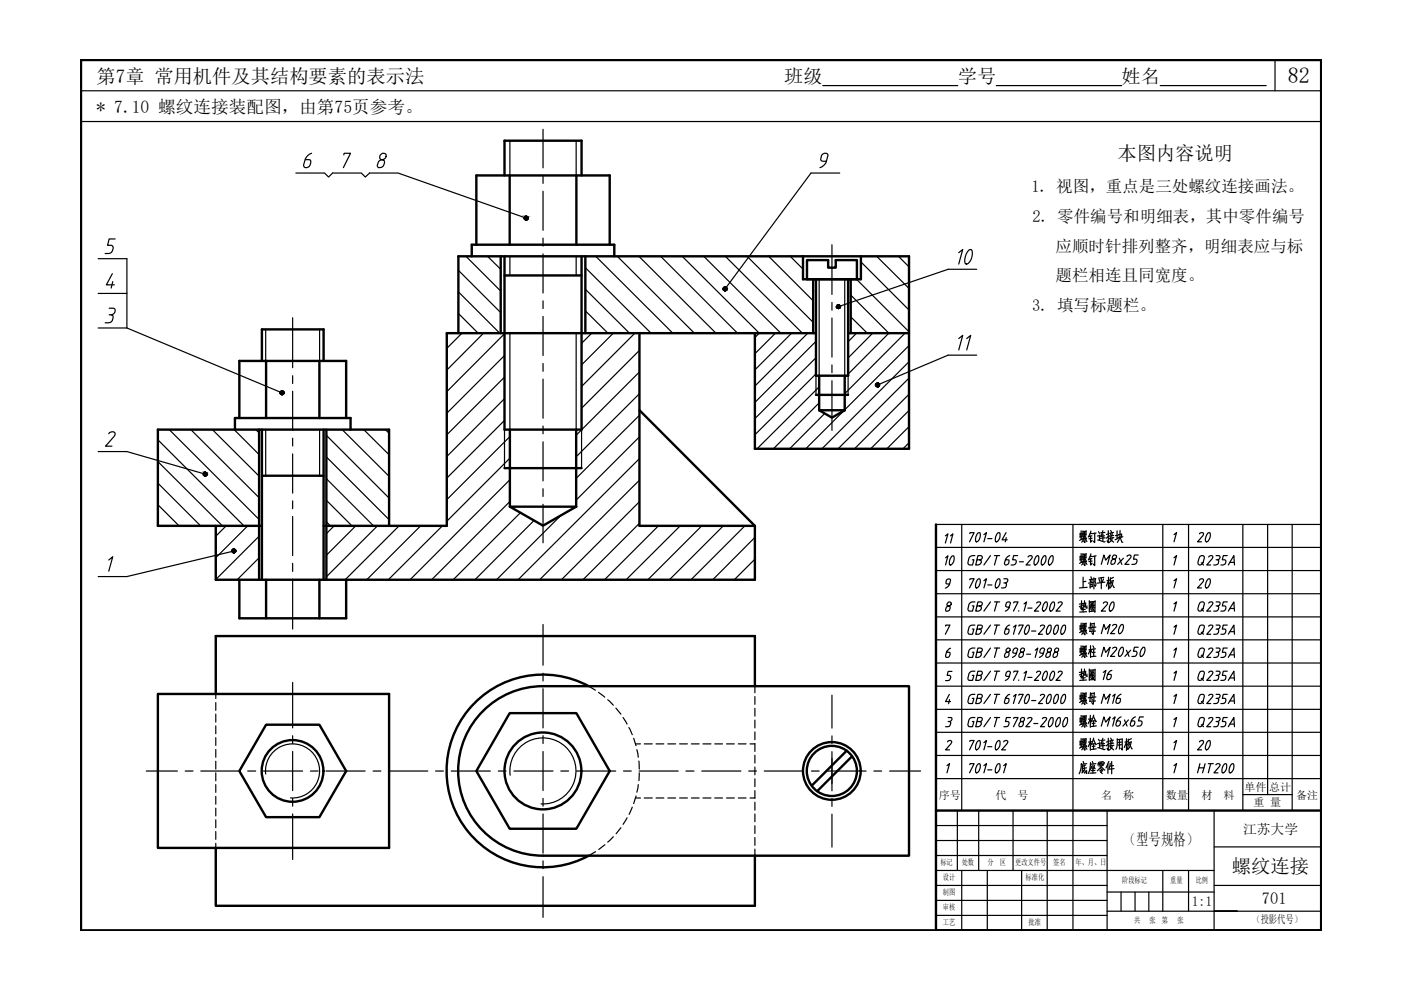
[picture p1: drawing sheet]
<svg xmlns="http://www.w3.org/2000/svg" width="297mm" height="210mm" viewBox="0 0 297 210" stroke-linecap="round" stroke-linejoin="round" font-family="sans-serif">
<!-- layer: 0 -->
<g fill="none" stroke="#000" stroke-width=".25">
<path d="M17.2 19.2h262.9M174.4 18.1h28.7M211.2 18.1h26.6M246 18.1h22.5M270.3 12.7v6.5M17.2 25.8h262.9M198.4 116.1h81.7M198.4 111.2h81.7M205.6 113.1l.1-.2h.8l-.9 2M206.7 117.8l-1 .2a1.73 1.73 0 0 0-.5 1.5l.4 .3h.6l.3-1.1h-.4M207.2 118.7h.6l.4-.2v-.5l-.2-.2h-.7l-.4 2 .9-.2 .3-.3v-.4l-.4-.2M207.3 113.1l.4-.2a1.48 1.48 0 0 1-.7 2 1.42 1.42 0 0 1 .3-1.8z"/>
<path d="M208.6 113.4l.6-.5-.6 2M209.4 114.2h.9M210 117.8l-1.4 2M210.8 117.8h1.1M211.4 117.8l-.6 2M211.5 113.1l.4-.2a1.39 1.39 0 0 1-.7 2 1.42 1.42 0 0 1 .3-1.8zM213.3 112.9l-.8 1.6h1.1M213.3 114l-.2 .9M214.1 117.8l-.3 .1a1.89 1.89 0 0 0-.8 1.8l.2 .1 .4-.1a.72 .72 0 0 0 .3-1h-.7M215.8 117.8h-.9l-.2 .9h.6l.2 .4a.65 .65 0 0 1-.6 .7h-.5M216.1 119.1h.9M218 118.1l.4-.3h.2l.2 .3-.1 .4-1.2 1.3h.9"/>
<path d="M219.7 118l.4-.2a1.42 1.42 0 0 1-.7 2 1.42 1.42 0 0 1 .3-1.8zM221.2 118l.4-.2a1.42 1.42 0 0 1-.6 2 1.42 1.42 0 0 1 .2-1.8zM222.7 118l.4-.2a1.42 1.42 0 0 1-.6 2 1.42 1.42 0 0 1 .2-1.8zM229 117.9v.9M229.2 117.4v1.9M229.4 118.9l.1 .4M229.4 119.1l-.5 .4M229.5 118.6h-.5M230 119v.9l-.2-.3M230 118.3l-.3 .3M230.1 118.6l-.5 .1M230.2 118.7l.2 .4"/>
<path d="M230.2 118.4l-.6 .6M230.3 119l-.7 .1M231.1 118l-.4 .7M231.2 118.5v1.3l.3-.4M231.5 118.9l-.6 .2M232.1 117.9v2l-.3-.3M233.5 119.7l.5-2 .4 1.1 1-1.1-.6 2M236 117.8a.47 .47 0 0 0-.2 .6 .47 .47 0 0 0 .6 .2l.1 .4a.68 .68 0 0 1-.8 .7 .73 .73 0 0 1 .6-1.1l.4-.3v-.5l-.3-.1zM237.3 118.3l.6 1.4M238.2 118.3l-1.2 1.4M239 118l.4-.3 .4 .2v.3l-1.3 1.5h.9M241.3 117.7h-.8l-.2 .9h.6l.2 .4a.65 .65 0 0 1-.6 .7h-.5"/>
<path d="M248.9 118.3l.6-.5-.6 2M248.9 113.4l.6-.5-.6 2M198.4 135.7h81.7M198.4 130.8h81.7M198.4 125.9h81.7M198.4 121h81.7M200.5 132.7v-.2h.9l-1 2M201.2 127.6a.5 .5 0 0 0-.4 .6 .5 .5 0 0 0 .6 .4l.1 .3a.67 .67 0 0 1-.9 .7 .69 .69 0 0 1 0-.7 .69 .69 0 0 1 .6-.4l.4-.3 .1-.4zM201.3 123.8h-.7v-.8a.54 .54 0 0 1 .9 0 1.66 1.66 0 0 1-1.1 1.7M201.5 137.4l-.2 .1a1.91 1.91 0 0 0-.8 1.8l.2 .1a.66 .66 0 0 0 .6-.4 .66 .66 0 0 0-.1-.7h-.5M205.6 122.9l.1-.2h.8l-.9 2M206.7 137.4l-1 .2a1.73 1.73 0 0 0-.5 1.5l.4 .3h.6l.3-1.1h-.4"/>
<path d="M206.7 132.5a1.08 1.08 0 0 0-1.3 .5l-.2 1 .2 .4 .8 .1 .3-1.1h-.4M206.7 127.6a1.04 1.04 0 0 0-1.3 .6l-.2 .9 .2 .4 .8 .1 .3-1.1h-.4M207.2 138.3h.6l.4-.2v-.5l-.2-.2h-.7l-.4 2 .9-.2a.6 .6 0 0 0 .2-.8l-.3-.1M207.2 133.4l.9-.1 .2-.3-.1-.3-.9-.2-.4 2 .9-.2a.51 .51 0 0 0 .3-.5 .51 .51 0 0 0-.4-.4M207.2 128.5l.9-.1 .2-.4-.1-.2-.2-.2h-.7l-.4 2 .7-.1 .5-.4-.1-.5-.3-.1M207.3 122.9l.4-.2a1.48 1.48 0 0 1-.7 2 1.37 1.37 0 0 1 .3-1.8zM208.6 123.1l.6-.4-.6 2M209.4 124h.9M210 137.4l-1.4 2M210 132.5l-1.4 2M210 127.6l-1.4 2M210.8 137.4h1.1"/>
<path d="M210.8 132.5h1.1M210.8 127.6h1.1M211.4 137.4l-.6 2M211.4 132.5l-.6 2M211.4 127.6l-.6 2M211.5 122.9l.4-.2a1.39 1.39 0 0 1-.7 2 1.37 1.37 0 0 1 .3-1.8zM212.8 123.6l.6 .2a.75 .75 0 0 1-.3 .8 .75 .75 0 0 1-.8 .1M212.8 122.7h.7a.49 .49 0 0 1 .2 .6 .49 .49 0 0 1-.6 .3M213.5 137.5l-.2 .6 .1 .1 .4 .1a.61 .61 0 0 1 0 .8 .61 .61 0 0 1-.8 .2 .72 .72 0 0 1 .7-1l.4-.3 .1-.4-.3-.2zM214 128.7l-.8-.1 .1-.7a.46 .46 0 0 1 .5-.3 .46 .46 0 0 1 .4 .4 1.71 1.71 0 0 1-1.1 1.6M214.1 132.5l-.3 .1a1.89 1.89 0 0 0-.8 1.8h.6l.3-.3v-.3v-.4h-.7M214.9 133l.5-.5-.5 2"/>
<path d="M214.9 127.8l.1-.2h.8l-.9 2M215.5 138.5l-.8-.2 .2-.6a.51 .51 0 0 1 .9-.1v.1a1.82 1.82 0 0 1-1.1 1.7M216 132.7l.1-.2h.8l-.9 2M216 129.5v.1M216.6 137.5l-.2 .6v.1l.4 .1a.61 .61 0 0 1 0 .8 .61 .61 0 0 1-.7 .2 .72 .72 0 0 1 .7-1l.4-.3v-.4l-.3-.2zM217.1 128l.6-.4-.6 2M217.7 138.7h.8M217.7 132.7l.4-.2a1.45 1.45 0 0 1-.7 2 1.37 1.37 0 0 1 .3-1.8zM217.9 128.9h.9M218.7 133.8h.9M219.5 137.9l.5-.5-.5 2M219.8 127.9l.2-.2 .4-.1 .2 .4-1.3 1.6h.9"/>
<path d="M220.6 132.8l.4-.3 .5 .2-.2 .5-1.1 1.3h.8M221.2 138.5l-.7-.2 .1-.6a.51 .51 0 0 1 .9-.1v.1a1.82 1.82 0 0 1-1.1 1.7M221.6 127.7l.3-.1a1.45 1.45 0 0 1-.7 2 1.73 1.73 0 0 1 .4-1.9zM222.3 137.5l-.2 .6 .1 .1 .3 .1a.61 .61 0 0 1 .1 .8 .61 .61 0 0 1-.8 .2 .72 .72 0 0 1 .7-1l.4-.3v-.4l-.3-.2zM222.3 132.7l.4-.2a1.48 1.48 0 0 1-.6 2 1.42 1.42 0 0 1 .2-1.8zM223.1 127.7l.3-.1a1.45 1.45 0 0 1-.7 2 1.73 1.73 0 0 1 .4-1.9zM223.8 137.5l-.2 .6 .1 .1 .4 .1a.61 .61 0 0 1 0 .8 .61 .61 0 0 1-.8 .2 .72 .72 0 0 1 .7-1l.4-.3v-.4l-.3-.2zM223.8 132.7l.4-.2a1.48 1.48 0 0 1-.6 2 1.42 1.42 0 0 1 .2-1.8zM224.4 127.9l.2-.2 .4-.1 .2 .4-1.3 1.6h.9M225.4 132.7l.3-.2a1.48 1.48 0 0 1-.6 2 1.42 1.42 0 0 1 .3-1.8zM229 132.6v.9M229 137.4v1"/>
<path d="M229.2 132.1v1.9M229.2 136.9v1.9M229.4 133.6l.1 .4M229.4 138.5l.1 .3M229.4 133.8l-.5 .3M229.4 132.7l-.4 .1M229.4 138.7l-.5 .3M229.4 137.6h-.4M229.5 133.3h-.5M229.5 132.6l-.1 .7M229.5 138.1l-.5 .1M229.5 137.5l-.1 .6"/>
<path d="M229.6 132.1v1M229.6 136.9v1.1M229.8 133.9l-.5 .6M229.8 138.8l-.5 .5M229.9 132.2v.7M229.9 137.1v.6M230 133.7v.9l-.2-.3M230 138.5v.9l-.2-.3M230 133l-.3 .3M230 137.8l-.3 .4M230.1 133.3l-.5 .1M230.1 138.2h-.5"/>
<path d="M230.2 133.9l.2 .5M230.2 138.8l.2 .4M230.2 137.4h-.6M230.2 133.5l.2 .3M230.2 138.3l.2 .4M230.2 133.1l-.6 .6M230.2 138l-.6 .6M230.3 133.7l-.7 .1M230.3 132.1v.8l-.7 .1M230.3 138.5l-.7 .1M230.3 136.9v.8l-.7 .1M230.3 137l-.7 .1"/>
<path d="M231.2 132.1l-.1 1.8M231.2 136.9v2.5M231.5 138.2l-.3-.5-.5 1M231.5 133.3l.1 .3M231.5 132.4l.1 .5M231.5 137.7l-.6 .1M231.7 136.9l.2 .5M231.9 137.6v1.5M232 132.1l-.2 2.4-.3-.4M232.2 138.3l-.7 .1M232.3 133.8l-1.3 .1M232.3 137.6l-.8 .1"/>
<path d="M232.4 133l-1.7 .1M232.4 139.1l-1 .1M233.5 134.4l.5-2 .4 1.1 1-1.1-.6 2M233.5 139.2l.5-2 .4 1.1 1-1.1-.6 2M235.9 132.7l.4-.3 .5 .2-.2 .4-1.2 1.4h.9M235.9 137.5l.2-.2 .4-.1 .3 .4-1.4 1.6h.9M237.6 132.5l.4-.1a1.45 1.45 0 0 1-.7 2 1.37 1.37 0 0 1 .3-1.9zM237.7 137.3l.3-.1a1.45 1.45 0 0 1-.7 2 1.33 1.33 0 0 1 .3-1.8zM238.8 137.9l.6 1.3M239.7 137.9l-1.2 1.3M241.3 137.2h-.8l-.2 .9h.6l.2 .4a.65 .65 0 0 1-.6 .7h-.5M242.3 137.3l.3-.1a1.45 1.45 0 0 1-.7 2 1.33 1.33 0 0 1 .3-1.8z"/>
<path d="M248.9 137.9l.6-.5-.6 2M248.9 133l.6-.5-.6 2M248.9 128l.6-.4-.6 2M248.9 123.1l.6-.4-.6 2M198.4 155.3h81.7M198.4 150.4h81.7M198.4 145.5h81.7M198.4 140.6h81.7M200.9 157.3l.4-.3 .5 .2-.2 .5-1.1 1.3h.8M201 153l.6 .2-.2 .7-.9 .2M201 152.1h.6a.46 .46 0 0 1 .2 .6 .46 .46 0 0 1-.5 .3M201.3 147.2l-.8 1.5h1"/>
<path d="M201.3 148.3l-.2 .9M201.8 142.4h-.8l-.2 .8h.6l.2 .4a.65 .65 0 0 1-.6 .7h-.5M205.6 157.2l.1-.2h.8l-.9 2M206.7 152.1a1.08 1.08 0 0 0-1.3 .5l-.2 1 .2 .4 .8 .1 .3-1.1h-.4M206.7 147.2a1.04 1.04 0 0 0-1.3 .6l-.2 .9 .2 .4 .8 .1 .3-1.1h-.4M206.7 142.3a1.04 1.04 0 0 0-1.3 .6l-.2 .9 .2 .4 .8 .1 .3-1.1h-.4M207.2 153l.9-.1 .2-.3-.1-.3-.9-.2-.4 2 .9-.2a.51 .51 0 0 0 .3-.5 .51 .51 0 0 0-.4-.4M207.2 148.1l.9-.1 .2-.4-.1-.2-.2-.2h-.7l-.4 2 .7-.1 .5-.4-.1-.5-.3-.1M207.2 143.2h.6l.4-.2v-.5l-.2-.2h-.7l-.4 2 .9-.2a.6 .6 0 0 0 .2-.8l-.3-.1M207.3 157.2l.4-.2a1.51 1.51 0 0 1-.7 2 1.43 1.43 0 0 1 .3-1.8zM208.6 157.5l.6-.5-.6 2M209.4 158.3h.9"/>
<path d="M210 152.1l-1.4 2M210 147.2l-1.4 2M210 142.3l-1.4 2M210.8 152.1h1.1M210.8 147.2h1.1M210.8 142.3h1.1M211.4 152.1l-.6 2M211.4 147.2l-.6 2M211.4 142.3l-.6 2M211.5 157.2l.4-.2a1.42 1.42 0 0 1-.7 2 1.43 1.43 0 0 1 .3-1.8zM212.8 157.3l.4-.3 .5 .2-.2 .5-1.1 1.3h.8M214 143.4l-.8-.2 .1-.6a.51 .51 0 0 1 .9-.1v.1a1.71 1.71 0 0 1-1.1 1.7"/>
<path d="M214.1 147.2l-.3 .1a1.91 1.91 0 0 0-.8 1.8h.6l.3-.3v-.4v-.2l-.7-.1M214.2 152.1h-.8l-.2 .9h.5l.2 .4a.65 .65 0 0 1-.6 .7h-.5M214.9 147.6l.5-.4-.5 2M214.9 152.3l.1-.2h.8l-.9 2M214.9 142.5l.1-.2h.8l-.9 2M216 147.4l.1-.2h.8l-.9 2M216 144.2v.1M216.6 152.2l-.2 .6v.1l.4 .1a.61 .61 0 0 1 0 .8 .61 .61 0 0 1-.7 .2 .87 .87 0 0 1 .9-1.1l.2-.2v-.4l-.3-.2zM217.1 142.7l.6-.4-.6 2M217.8 147.3l.3-.1a1.45 1.45 0 0 1-.7 2 1.73 1.73 0 0 1 .4-1.9zM217.9 152.4l.4-.3 .5 .2-.2 .5-1.1 1.3h.8M217.9 143.6h.9"/>
<path d="M218.7 148.5h.9M219.2 153.4h.8M219.8 142.6a.42 .42 0 0 1 .5-.3 .42 .42 0 0 1 .3 .5l-1.3 1.5h.9M220.6 147.5l.4-.3 .5 .2-.2 .5-1.1 1.3h.8M221 152.4l.2-.2a.45 .45 0 0 1 .7 .1l-.2 .5-1.1 1.3h.9M221.6 142.4l.2-.1a1.28 1.28 0 0 1-.3 1.9l-.3 .1a1.73 1.73 0 0 1 .4-1.9zM222.3 147.4l.4-.2a1.48 1.48 0 0 1-.6 2 1.37 1.37 0 0 1 .2-1.8zM222.7 152.3l.4-.2a1.39 1.39 0 0 1-.6 2 1.42 1.42 0 0 1 .2-1.8zM223.1 142.4l.2-.1a1.28 1.28 0 0 1-.3 1.9l-.3 .1a1.73 1.73 0 0 1 .4-1.9zM223.8 147.4l.4-.2a1.48 1.48 0 0 1-.6 2 1.37 1.37 0 0 1 .2-1.8zM224.3 152.3l.3-.2a1.39 1.39 0 0 1-.6 2 1.42 1.42 0 0 1 .3-1.8zM224.4 142.6a.42 .42 0 0 1 .5-.3 .42 .42 0 0 1 .3 .5l-1.3 1.5h.9"/>
<path d="M225.4 147.4l.3-.2a1.48 1.48 0 0 1-.6 2 1.37 1.37 0 0 1 .3-1.8zM225.8 152.3l.4-.2a1.39 1.39 0 0 1-.7 2 1.42 1.42 0 0 1 .3-1.8zM229 147.4v.9M229 152.2v.9M229.2 146.9v1.8M229.2 151.7v1.9M229.3 141.8v1.8l-.2-.3M229.4 148.4l.1 .4M229.4 153.2l.1 .4M229.4 148.6l-.5 .4M229.4 147.5l-.4 .1M229.4 152.3l-.4 .1"/>
<path d="M229.5 148.1h-.5M229.5 147.4l-.1 .7M229.5 152.9h-.5M229.5 152.3l-.1 .6M229.6 142.5l-.8 .1M229.6 146.9v1M229.6 142.7l-.8 .4M229.6 151.7v1M229.6 143.4v.8M229.7 142.8l.3 .4M229.8 148.7l-.5 .6M229.9 141.8a2.42 2.42 0 0 1-.4 1.7"/>
<path d="M229.9 147.1v.6M229.9 151.8v.7M230 148.5v.9l-.2-.3M230 153.3v.9l-.2-.3M230 147.8l-.3 .4M230 152.6l-.3 .4M230.1 148.1l-.5 .1M230.1 152.9l-.5 .1M230.1 143.7h-.9M230.2 148.7l.2 .5M230.2 147.3l-.6 .1M230.2 142.4l-.6 .1"/>
<path d="M230.2 152.2h-.6M230.2 142.3v.9l.2 .3v-.6M230.2 148.2l.2 .4M230.2 153.1l.2 .3M230.2 147.9l-.6 .6M230.2 152.7l-.6 .7M230.3 148.5l-.7 .1M230.3 146.9v.8l-.7 .1M230.3 147l-.7 .1M230.3 153.3l-.7 .1M230.3 151.7v.8l-.7 .1M230.3 151.8l-.7 .1"/>
<path d="M230.4 144.2l-1.5 .1M231 144.1h1.1v.1M231 141.8v2.5M231.2 152.5l-.5 .9M231.2 151.7v2.5M231.2 152.6l.1 .2M231.2 146.9l-.1 1.8M231.2 142.3l.2 .2M231.5 148.1l.1 .3M231.5 147.3l.1 .4M231.5 152.4l-.7 .1M231.5 142.2l-.1 .7-.4 .6"/>
<path d="M231.5 143.5l.1 .2 .1-.5h-.4v.5l.1 .1h.5l-.1-.2M231.6 142.9l.5 .5M231.8 142.2l-.2 .4M231.8 151.9l.5 1h.2M231.8 152.9v1.1M231.9 151.6l-.6 1.5M231.9 142.6l-.7 .1M232 146.9l-.2 2.4-.3-.3M232 147l-.8 .1M232.1 142.9l-1.1 .1M232.1 142l-1.1 .1M232.1 152.8l-.6 .1"/>
<path d="M232.2 141.9l-.1 2.4M232.2 153.3l-.7 .1M232.3 148.6l-1.3 .1M232.4 147.8l-1.7 .1M233.5 149.1l.5-1.9 .4 1.1 1-1.1-.6 1.9M233.5 154l.5-2 .4 1.1 1-1.1-.6 2M233.9 142.6l.6-.5-.6 2M235.7 142.1l-.3 .1a1.89 1.89 0 0 0-.7 1.8h.5l.3-.3 .1-.3v-.4h-.7M235.9 147.6l.5-.4-.5 1.9M235.9 152.4l.5-.4-.5 2M237.7 147.2l-.3 .1a1.6 1.6 0 0 0-.7 1.7l.5 .1a.72 .72 0 0 0 .3-1h-.6M237.7 152l-.3 .1a1.7 1.7 0 0 0-.7 1.8h.5l.3-.3 .1-.4-.1-.3h-.6"/>
<path d="M238.4 152.6l.6 1.4M239.3 152.6l-1.2 1.4M240.7 152l-.2 .1a1.7 1.7 0 0 0-.8 1.8h.5l.3-.3 .1-.4v-.3h-.7M242.4 152h-.8l-.2 .9h.5a.63 .63 0 0 1 .2 .6 .63 .63 0 0 1-.6 .5h-.4M248.9 157.5l.6-.5-.6 2M248.9 152.6l.6-.5-.6 2M248.9 147.6l.6-.4-.6 2M248.9 142.7l.6-.4-.6 2M198.4 178.2h36.3M198.4 175h36.3M198.4 165.1h81.7M198.4 160.2h81.7"/>
<path d="M200.8 162.3l.5-.4-.5 2M203 171.9v12.7M205.6 162.1l.1-.2h.8l-.9 2M207.3 162.1l.4-.2a1.48 1.48 0 0 1-.7 2 1.37 1.37 0 0 1 .3-1.8zM207.5 171.9v12.7M208.6 162.3l.6-.4-.6 2M209.4 163.2h.9M211.6 162l.3-.1a1.39 1.39 0 0 1-.7 2 1.37 1.37 0 0 1 .3-1.8zM212.8 162.3l.5-.4-.5 2M214.8 171.9v12.7M222 171.9v25.4M227.5 171.9v25.4"/>
<path d="M234.7 171.9v25.4M248.9 162.3l.6-.4-.6 2M257.4 179.6h22.7M257.4 171.9v25.4M263.5 168.5h10.5M198.4 187.7h36.3M198.4 194.1h36.3M198.4 190.9h36.3M198.4 184.6h59M198.4 181.4h36.3M203.9 184.6v12.7M209.3 184.6v12.7"/>
<path d="M216.6 184.6v12.7M234.7 193.2h45.4M234.7 189.1h22.7M237.7 189.1v4.1M240.7 189.1v4.1M243.6 189.1v4.1M246.5 184.6v8.6M252 184.6v8.6M257.4 187.7h22.7M262.3 193.2h-4.9h4.9"/>
</g>
<path d="M17.2 12.7h262.9v184.6h-262.9zM198.4 111.2v60.7M280.1 171.9h-81.7v25.4h81.7" fill="none" stroke="#000" stroke-width=".51"/>
<g fill="none" stroke="#000" stroke-width=".25">
<path d="M62.7 36.7h6.1l.9 .8 .8-.8h6.1l.9 .8 .8-.8h6.1l27.2 9.6M66.1 32.5a2.59 2.59 0 0 0-1.6 2.9 .83 .83 0 0 0 1.2-.4l.2-.6-.1-.5h-1M72.9 32.8l.1-.3h1.3l-1.5 3M80.8 32.7a.67 .67 0 0 0-.3 .8 .67 .67 0 0 0 .8 .4 .95 .95 0 0 1 0 1.2 .95 .95 0 0 1-1.2 .3 1.12 1.12 0 0 1 1.1-1.5 .78 .78 0 0 0 .5-1.3l-.6-.1zM108.1 29.8v7.4M122.2 29.8v7.4M175.2 34.2h-.8l-.4-.3 .2-1a.79 .79 0 0 1 1.3-.1v.2a2.61 2.61 0 0 1-1.7 2.5M178 36.7h-6.1l-18.2 24.5M20.8 54.8h6.1v14.7M23.8 58l-1.3 2.4h1.7M23.9 59.7l-.3 1.4M24.4 50.7h-1.3l-.3 1.3h.9l.2 .2a1.17 1.17 0 0 1-.8 1.5h-.8"/>
<path d="M97.2 57.3l9 9M98.8 54.3l7.4 7.4M103.4 54.3l2.8 2.8M108.1 54.3v4.1M122.2 54.3v4.1M124.1 56.8l13.9 13.8M126.3 54.3l16.3 16.3M130.9 54.3l16.3 16.3M135.5 54.3l16.3 16.3M140.1 54.3l16.3 16.3M144.6 54.3l16.4 16.3-1 1M149.2 54.3l16.4 16.3"/>
<path d="M153.8 54.3l16.3 16.3M158.4 54.3l14 14.1M162.9 54.3h7.4M163 54.3l9.4 9.5M167.5 54.3l2.8 2.8M173.7 59.2v20.5M179.1 59.2v20.5M181.6 59.2l11.1 11.1M182.5 55.5l10.2 10.2M185.9 54.3l6.8 6.9M190.5 54.3l2.2 2.3M201 57.1l-23.2 7.9"/>
<path d="M20.8 69.5h6.1M20.8 62.2h6.1M23.1 66.7l.8 .2a1.21 1.21 0 0 1-.3 1.3 1.21 1.21 0 0 1-1.3 .2M23.1 65.3h1a.77 .77 0 0 1 .3 .9 .77 .77 0 0 1-.8 .5M26.9 69.5l32.9 13.8M56.3 69.8v6.7M67.8 69.8v6.7M97.2 66.4l4.2 4.2M97.2 61.9l8.7 8.7M97.9 70.6l-3.2 3.3M102.5 70.6l-7.8 7.9M107 70.8l-12.3 12.2"/>
<path d="M107 75.4l-12.3 12.2M107 80l-12.3 12.2M108.1 70.6v20.5M122.2 70.6v20.5M123.3 70.6h8.1M124.1 70.5l.2 .1M124.1 65.9l4.8 4.7M124.1 61.3l9.4 9.3M125.5 70.6l-2.2 2.2M130 70.6l-6.7 6.8M134.6 70.6l-11.3 11.3M135.6 78.9l-13.4 13.4"/>
<path d="M135.6 74.3l-12.3 12.3M164.4 70.6l-4.4 4.4M167.8 70.6l-7.8 7.8M171.3 70.6l-11.3 11.3M173 79.7v4M173 72.4l-13 12.9M173 75.8l-13 13M173 79.3l-13 12.9M179.5 79.7l-.4 .3M179.8 79.7v4M180.2 70.6h7.3M180.4 67.2l3.5 3.4"/>
<path d="M180.4 62.6l8.1 8-8.7 8.7M181.6 70.6l-1.8 1.9M185 70.6l-5.2 5.3M191.9 70.6l-12.8 12.9M192.7 76.7l-18.4 18.5M192.7 73.3l-13.6 13.6M201 75.3l-14.9 6.3M20.8 95.7h6.1l16.6 4.8M23.1 92a.73 .73 0 0 1 .7-.4 .73 .73 0 0 1 .6 .5l-.2 .5-1.8 2h1.3M33.5 97.9l13.6 13.6M33.5 93.2l18.2 18.3M35.9 91.1l19 19"/>
<path d="M40.5 91.1l14.4 14.4M45 91.1l9.9 9.9M49.6 91.1l5.3 5.3M54.2 91.1l.7 .7M56.3 91.1v9.8M67.8 91.1v9.8M69.2 96.9l13.3 13.3M69.2 92.3l13.3 13.3M72.5 91.1l10 9.9M77.1 91.1l5.4 5.3M81.7 91.1l.8 .7M107 84.5l-12.3 12.3"/>
<path d="M107 89.1l-12.3 12.3M107 91.1v8.2M108.1 92.6l-13.4 13.3M108.1 97.1l-13.4 13.4M123.3 91.1v8.2M135.6 83.5l-13.4 13.3M135.6 88l-13.4 13.4M135.6 92.6l-13.4 13.4M135.6 97.2l-25.8 25.7M173.7 82l-13.2 13.2M173.7 85.4l-9.7 9.8M174.9 87.7l-7.5 7.5"/>
<path d="M178.9 87.1l-8.1 8.1M192.7 80.2l-15 15M192.7 83.6l-11.5 11.6M192.7 87l-8.1 8.2M192.7 90.5l-4.7 4.7M192.7 93.9l-1.2 1.3M23.1 118.7l.8-.6-.8 3M33.5 107l4.5 4.5M33.5 102.4l9 9.1M47.9 111.5l-2.2 2.2M49.6 116.8l-22.7 5.4h-6.1M52.5 111.5l-6.8 6.8"/>
<path d="M54.9 113.7l-9.2 9.2M54.9 118.3l-4.6 4.6M69.2 110.6l.8 .9M69.2 106.1l5.4 5.4M69.2 101.5l10 10M70.9 111.5l-1.7 1.6M75.4 111.5l-6.2 6.2M80 111.5l-10.8 10.8M84.6 111.5l-11.4 11.4M89.2 111.5l-11.4 11.4M93.8 111.5l-11.5 11.4M108.1 101.7l-21.2 21.2"/>
<path d="M108.1 106.3l-16.6 16.6M110.3 108.7l-14.2 14.2M113.2 110.3l-12.5 12.6M118.9 109.3l-13.6 13.6M135.6 101.8l-21.2 21.1M135.6 106.4l-16.6 16.5M135.6 110.9l-12 12M135.6 111.5h10.7M139.6 111.5l-11.4 11.4M144.2 111.5l-11.5 11.4M148.8 111.5l-11.4 11.4M153.4 111.5l-11.5 11.4"/>
<path d="M157.9 111.5l-11.4 11.4M160 113.9l-8.9 9M160 118.6l-4.3 4.3M203.9 111.2v60.7M227.5 111.2v60.7M246.5 111.2v60.7M252 111.2v60.7M263.5 111.2v60.7M268.8 111.2v57.3M274 111.2v60.7M54.9 122.8l-.1 .1M56.3 164.1a5.7 5.7 0 0 1 5.4-6.4 5.7 5.7 0 0 1 6.1 5.8 5.7 5.7 0 0 1-6.2 5.7"/>
<path d="M108.2 164.4a7 7 0 0 1 6.4-7.9 7 7 0 0 1 7.5 6.9 7 7 0 0 1-7.4 7.1"/>
<circle cx="111.6" cy="46.2" r=".4"/>
<circle cx="153.7" cy="61.2" r=".4"/>
<circle cx="177.8" cy="65" r=".4"/>
<circle cx="59.8" cy="83.3" r=".4"/>
<circle cx="186.1" cy="81.6" r=".4"/>
<circle cx="43.5" cy="100.5" r=".4"/>
<circle cx="49.6" cy="116.8" r=".4"/>
</g>
<g fill="none" stroke="#000" stroke-width=".51">
<path d="M107 37.2v-7.4h16.3v7.4M108.1 37.2v14.7M122.2 37.2v14.7M100 54.3v-2.4h30.2v2.4M101 51.9v-14.7h28.3v14.7M106.2 54.3v16.3M107 54.3v36.8h16.3v-36.8M107 58.4h16.3M124.1 54.3v16.3M170.3 54.3v4.9h12.2v-4.9M171.1 59.2v-4.1h4.5v1.7h1.6v-1.7h4.5v4.1M172.4 59.2v11.4"/>
<path d="M173 59.2v20.5h6.8v-20.5M180.4 59.2v11.4M55.5 76.5v-6.7h13.1v6.7M56.4 76.5v12.1M67.7 76.5v12.1M97.2 70.6v-16.3h95.5v40.9h-32.7v-24.6M135.6 70.6v40.9h24.4v11.4h-114.3v-11.4M173 70.6h-78.3v40.9h-26.1M173.7 79.7v7.3M179.1 79.7v7.3M179.8 70.6h12.9M49.8 91.1v-2.5h24.5v2.5"/>
<path d="M50.7 88.6v-12.1h22.7v12.1M54.9 91.1v31.8M55.5 91.1v31.8M68.6 91.1v31.8M69.2 91.1v31.8M107 99.3h16.3M108.1 91.1v16.3M122.2 91.1v16.3M135.6 87l24.4 24.5M173 83.7h6.8M173.7 87l2.7 1.5 2.7-1.5M173.7 87h5.4"/>
<path d="M55.5 111.5h-22v-20.4h49v20.4M55.5 100.9h13.1M108.1 107.4l7 4 7.1-4M108.1 107.4h14.1M50.7 122.9v8.2h22.7v-8.2M56.4 122.9v8.2M67.7 122.9v8.2M33.5 147.1h49v32.7h-49zM56.4 153.7h11.3l5.7 9.8-5.7 9.8h-11.3l-5.7-9.8zM101.8 151.3a17.9 17.9 0 0 1 13.3-5.8h77.6v35.9h-77.6a18 18 0 0 1-16.4-10.7 18 18 0 0 1 3.1-19.4zM108.1 151.2h14.1l7.1 12.3-7.1 12.2h-14.1l-7.1-12.2zM124.8 145.5a20.4 20.4 0 0 0-30.1 18 20.4 20.4 0 0 0 30.1 17.9"/>
<path d="M160 145.5v-10.6h-114.3v12.2M179.5 159.2l-7.4 7.4M45.7 179.8v12.3h114.3v-10.7M180.7 160.3l-7.4 7.5"/>
<circle cx="62" cy="163.5" r="6.5"/>
<circle cx="115.1" cy="163.5" r="8.2"/>
<circle cx="176.4" cy="163.5" r="6.1"/>
<circle cx="176.4" cy="163.5" r="5.3"/>
</g>
<g fill="none" stroke="#000" stroke-width=".25">
<path d="M115.1 27.4v8.2M115.1 37.2v1.7M115.1 40.5v8.3M115.1 50.5v1.7M115.1 53.8v8.3M176.4 51.9v10.5M62 67.4v10.6M62 79.7v1.6M115.1 63.8v1.6M115.1 67.1v8.3M115.1 77.1v1.6M176.4 64.1v1.7"/>
<path d="M176.4 67.4v8.3M176.4 77.4v1.6M62 83v8.3M62 92.9v1.7M62 96.3v8.2M115.1 80.4v8.3M115.1 90.3v1.7M115.1 93.7v8.3M176.4 80.7v10.6M62 106.2v1.7M62 109.5v8.3M62 119.5v1.6"/>
<path d="M115.1 103.6v1.7M115.1 106.9v8.2M62 122.8v10.6M115.1 132.4v8.6M62 144.7v9.6M62 156v1.6M62 159.3v8.3M115.1 142.7v1.7M115.1 146v8.3M115.1 156v1.6M115.1 159.3v8.3M176.4 147.4v7"/>
<path d="M176.4 156v1.7M176.4 159.4v8.3M31 163.5h6.6M39.3 163.5h1.6M42.6 163.5h8.3M52.5 163.5h1.7M55.9 163.5h8.3M62 169.3v1.6M62 172.6v9.6M65.8 163.5h1.7M69.1 163.5h8.3M79.1 163.5h1.7"/>
<path d="M82.4 163.5h8.3M92.4 163.5h1.6M95.7 163.5h8.3M105.6 163.5h1.7M109 163.5h8.2M115.1 169.3v1.6M115.1 172.6v8.3M118.9 163.5h1.7M122.2 163.5h8.3M132.2 163.5h1.6M135.5 163.5h8.3M145.4 163.5h1.7"/>
<path d="M148.8 163.5h8.3M158.7 163.5h1.7M162 163.5h8.3M172 163.5h1.7M175.3 163.5h8.3M176.4 169.3v1.7M176.4 172.6v7M185.3 163.5h1.6M188.6 163.5h6.6M115.1 182.5v1.7M115.1 185.9v8.6"/>
</g>
<g fill="none" stroke="#000" stroke-width=".25">
<path d="M45.7 147.1v1M45.7 149v1.6M45.7 151.4v1.7M45.7 153.9v1.7M45.7 156.4v1.7M45.7 158.9v1.7M124.8 145.5l1.4 .8M126.9 146.8l1.3 1M128.8 148.4l1.2 1.1M130.6 150.1l1 1.3M132.1 152.1l.9 1.4M133.3 154.2l.8 1.6"/>
<path d="M134.4 156.5l.5 1.6M134.7 157.7h1.1M135 158.9l.3 1.7M136.6 157.7h1.7M139.1 157.7h1.6M141.6 157.7h1.6M144.1 157.7h1.6M146.6 157.7h1.6M149 157.7h1.7M151.5 157.7h1.7M154 157.7h1.7M156.5 157.7h1.7"/>
<path d="M159 157.7h1M160 145.5v1.4M160 147.7v1.6M160 150.2v1.6M160 152.7v1.6M160 155.2v1.6M160 157.6v1.7M45.7 161.4v1.7M45.7 163.9v1.7M45.7 166.4v1.6M45.7 168.9v1.6M45.7 171.4v1.6"/>
<path d="M45.7 173.8v1.7M45.7 176.3v1.7M45.7 178.8v1M128.3 179.1l-1.4 1M130 177.4l-1.2 1.1M131.6 175.5l-1 1.3M133 173.4l-.9 1.4M134.1 171.1l-.7 1.6M134.7 169.2h1.1M134.9 168.8l-.5 1.6M135.3 166.4l-.3 1.6M135.5 161.4v1.7"/>
<path d="M135.5 163.9v1.6M136.6 169.2h1.7M139.1 169.2h1.6M141.6 169.2h1.6M144.1 169.2h1.6M146.6 169.2h1.6M149 169.2h1.7M151.5 169.2h1.7M154 169.2h1.7M156.5 169.2h1.7M159 169.2h1M160 160.1v1.7"/>
<path d="M160 162.6v1.7M160 165.1v1.7M160 167.6v1.7M160 170.1v1.7M160 172.6v1.6M160 175.1v1.6M160 177.6v1.6M126.3 180.6l-1.5 .8M160 180v1.4"/>
</g>
<g fill="#000" stroke="#000" stroke-width=".21">
<path d="M111.2 46.4h.8zM111.2 46h.7zM111.5 45.8h.1zM153.7 61.7h.1zM177.5 64.8h.6zM177.6 65.4h.4zM177.6 64.7h.4zM177.7 64.6h.1zM59.6 83h.5zM59.7 83.7h.2zM59.7 83.7h.1zM185.8 81.4h.6z"/>
<path d="M186 81.2h.1zM43.1 100.7h.8zM43.2 100.4h.7zM43.4 100.9h.1zM43.4 100.9h.2zM49.4 117.2h.4zM49.4 116.4h.4zM49.5 117.2h.2zM49.5 116.4h.1z"/>
<path d="M111.5 45.8l.2 .1zM111.5 45.8l.2 .1z"/>
<path d="M111.5 45.9h.2zM111.4 45.9h.3z"/>
<path d="M111.5 46.6h.2zM111.5 46.6h.1zM111.5 46.6h.1z"/>
<path d="M111.4 45.9h.3zM111.4 45.9h.3z"/>
<path d="M111.4 46.6h.3zM111.4 46.6h.3z"/>
<path d="M111.4 45.9h.3zM111.4 45.9h.3z"/>
<path d="M111.4 45.9h.4zM111.3 45.9h.5z"/>
<path d="M111.4 46.6h.3zM111.4 46.6h.3z"/>
<path d="M111.4 46.6h.3zM111.4 46.6h.3z"/>
<path d="M111.3 45.9l.5 .1zM111.3 45.9l.5 .1z"/>
<path d="M111.3 46.6h.5zM111.3 46.6h.4z"/>
<path d="M111.3 46.6h.5zM111.3 46.6h.6z"/>
<path d="M111.3 46.6h.5zM111.3 46.6h.5z"/>
<path d="M111.3 46h.6zM111.3 46h.6z"/>
<path d="M111.3 46h.6zM111.3 46h.6z"/>
<path d="M111.2 46h.7zM111.2 46h.7zM111.2 46h.7z"/>
<path d="M111.2 46.5l.7 .1zM111.2 46.5l.7 .1z"/>
<path d="M111.2 46l.8 .1zM111.2 46l.8 .1z"/>
<path d="M111.2 46.4l.7 .1zM111.2 46.4l.7 .1z"/>
<path d="M111.2 46.5h.7zM111.2 46.5h.7z"/>
<path d="M111.2 46.1h.8zM111.2 46.1h.8z"/>
<path d="M111.2 46.1l.8 .1zM111.2 46.1l.8 .1z"/>
<path d="M111.2 46.2h.8zM111.2 46.2h.8z"/>
<path d="M111.2 46.2l.8 .1zM111.2 46.2l.8 .1z"/>
<path d="M111.2 46.3h.8zM111.2 46.3h.8z"/>
<path d="M111.2 46.3h.8zM111.2 46.3h.8z"/>
<path d="M111.2 46.3l.8 .1zM111.2 46.3l.8 .1zM111.2 46.4h.8z"/>
<path d="M111.2 46.4h.8zM111.2 46.4h.7z"/>
<path d="M153.7 60.9h.1zM153.7 60.9h.1z"/>
<path d="M153.7 60.9h.2zM153.6 60.9h.3z"/>
<path d="M153.6 60.9h.3zM153.6 60.9h.3z"/>
<path d="M153.6 61.6h.3zM153.6 61.6l.2 .1z"/>
<path d="M153.6 60.9h.4zM153.5 60.9h.5z"/>
<path d="M153.6 61.6h.3zM153.6 61.6h.3z"/>
<path d="M153.5 60.9h.5zM153.5 60.9h.5z"/>
<path d="M153.5 61.6h.5zM153.5 61.6h.4z"/>
<path d="M153.5 60.9h.5zM153.5 60.9h.5z"/>
<path d="M153.5 60.9l.5 .1zM153.5 60.9l.5 .1z"/>
<path d="M153.5 61.6h.5zM153.5 61.6h.5z"/>
<path d="M153.4 61h.7zM153.4 61h.7z"/>
<path d="M153.4 61.5h.6zM153.4 61.5l.6 .1zM153.5 61.6h.5zM153.5 61.6h.5z"/>
<path d="M153.4 61h.7zM153.4 61h.7z"/>
<path d="M153.4 61l.7 .1zM153.4 61l.7 .1z"/>
<path d="M153.4 61.5h.7zM153.4 61.5h.6z"/>
<path d="M153.4 61.1h.7zM153.4 61.1h.7z"/>
<path d="M153.4 61.1l.7 .1zM153.4 61.1l.7 .1z"/>
<path d="M153.4 61.2h.7zM153.4 61.2h.7z"/>
<path d="M153.4 61.2h.8zM153.3 61.2h.9z"/>
<path d="M153.4 61.3l.7 .1zM153.4 61.3l.7 .1z"/>
<path d="M153.4 61.4h.7zM153.4 61.4h.7z"/>
<path d="M153.4 61.4l.7 .1zM153.4 61.4l.7 .1z"/>
<path d="M153.4 61.5h.7zM153.4 61.5h.7zM153.4 61.5h.7zM153.4 61.5h.7z"/>
<path d="M153.3 61.2h.9zM153.3 61.2h.9z"/>
<path d="M153.3 61.2l.9 .1zM153.3 61.2l.9 .1z"/>
<path d="M153.3 61.3h.9zM153.3 61.3h.8z"/>
<path d="M177.7 64.6h.2zM177.7 64.6h.2z"/>
<path d="M177.7 64.6h.2zM177.6 64.6h.3z"/>
<path d="M177.7 65.4h.2zM177.7 65.4h.1zM177.7 65.4h.1z"/>
<path d="M177.6 64.6l.4 .1zM177.6 64.6l.4 .1zM177.6 64.7h.4z"/>
<path d="M177.6 65.4h.3zM177.6 65.4h.4z"/>
<path d="M177.6 65.4h.3zM177.6 65.4h.3z"/>
<path d="M177.6 64.7h.4zM177.5 64.7h.5z"/>
<path d="M177.5 64.7h.5zM177.5 64.7h.5z"/>
<path d="M177.5 65.3h.5zM177.5 65.3l.5 .1zM177.6 65.4h.4z"/>
<path d="M177.5 64.7l.6 .1zM177.5 64.7l.6 .1zM177.4 64.8h.7z"/>
<path d="M177.5 65.3h.5zM177.5 65.3h.5z"/>
<path d="M177.4 64.8h.7zM177.4 64.8h.7z"/>
<path d="M177.4 65.3h.7zM177.4 65.3h.7z"/>
<path d="M177.4 65.3h.7zM177.4 65.3h.7z"/>
<path d="M177.5 65.3h.6zM177.5 65.3h.5z"/>
<path d="M177.4 64.8h.7zM177.4 64.8h.7z"/>
<path d="M177.4 64.8l.8 .1zM177.4 64.8l.8 .1z"/>
<path d="M177.4 65.2l.7 .1zM177.4 65.2l.7 .1z"/>
<path d="M177.4 64.9h.8zM177.4 64.9h.8zM177.4 64.9h.8zM177.4 64.9h.8z"/>
<path d="M177.4 64.9l.8 .1zM177.4 64.9l.8 .1z"/>
<path d="M177.4 65h.8zM177.4 65h.8z"/>
<path d="M177.4 65l.8 .1zM177.4 65l.8 .1z"/>
<path d="M177.4 65.1h.8zM177.4 65.1h.8z"/>
<path d="M177.4 65.1h.8zM177.4 65.1h.8z"/>
<path d="M177.4 65.1l.8 .1zM177.4 65.1l.8 .1z"/>
<path d="M177.4 65.2h.8zM177.4 65.2h.7z"/>
<path d="M59.8 82.9h.1zM59.7 82.9h.2z"/>
<path d="M59.7 82.9h.2zM59.7 82.9h.2z"/>
<path d="M59.7 82.9h.3zM59.6 82.9h.4z"/>
<path d="M59.7 83.7h.2zM59.7 83.7h.2z"/>
<path d="M59.6 82.9h.4zM59.6 82.9h.4z"/>
<path d="M59.6 83.6h.4zM59.6 83.6l.3 .1z"/>
<path d="M59.6 82.9l.5 .1zM59.6 82.9l.5 .1zM59.5 83h.6z"/>
<path d="M59.6 83.6h.4zM59.6 83.6h.5z"/>
<path d="M59.6 83.6h.4zM59.6 83.6h.4z"/>
<path d="M59.5 83h.6zM59.5 83h.6z"/>
<path d="M59.5 83.6h.6zM59.5 83.6h.6z"/>
<path d="M59.5 83h.6zM59.5 83h.6zM59.5 83h.6zM59.5 83h.6z"/>
<path d="M59.5 83.6h.6zM59.5 83.6h.6z"/>
<path d="M59.5 83l.7 .1zM59.5 83l.7 .1z"/>
<path d="M59.5 83.5l.6 .1zM59.5 83.5l.6 .1z"/>
<path d="M59.5 83.6h.6zM59.5 83.6h.6z"/>
<path d="M59.4 83.1h.8zM59.4 83.1h.8z"/>
<path d="M59.4 83.1l.8 .1zM59.4 83.1l.8 .1z"/>
<path d="M59.4 83.2h.8zM59.4 83.2h.8z"/>
<path d="M59.4 83.4h.8zM59.4 83.4h.8z"/>
<path d="M59.4 83.4h.8zM59.4 83.4h.8z"/>
<path d="M59.4 83.4l.8 .1zM59.4 83.4l.8 .1z"/>
<path d="M59.4 83.5h.8zM59.4 83.5h.7z"/>
<path d="M59.4 83.2l.8 .1zM59.4 83.2l.8 .1z"/>
<path d="M59.4 83.3h.8zM59.4 83.3h.8z"/>
<path d="M59.4 83.3h.8zM59.4 83.3h.8z"/>
<path d="M59.4 83.3l.8 .1zM59.4 83.3l.8 .1z"/>
<path d="M186 81.2h.2zM186 81.2h.2z"/>
<path d="M186 81.2h.2zM186 81.2h.2z"/>
<path d="M186 82h.2zM186 82h.1zM186 82h.1z"/>
<path d="M186 81.2l.3 .1zM186 81.2l.3 .1z"/>
<path d="M186 82h.2zM186 82h.2z"/>
<path d="M185.9 81.3h.4zM185.9 81.3h.4z"/>
<path d="M185.9 82h.4zM185.9 82h.3z"/>
<path d="M185.9 81.3h.4zM185.9 81.3h.4z"/>
<path d="M185.8 81.3h.5zM185.8 81.3h.5z"/>
<path d="M185.8 81.9l.5 .1zM185.8 81.9l.5 .1z"/>
<path d="M185.9 82h.4zM185.9 82h.4z"/>
<path d="M185.8 81.3l.6 .1zM185.8 81.3l.6 .1zM185.7 81.4h.7z"/>
<path d="M185.8 81.9h.5zM185.8 81.9h.5z"/>
<path d="M185.7 81.4h.7zM185.7 81.4h.7z"/>
<path d="M185.7 81.9h.7zM185.7 81.9h.7z"/>
<path d="M185.7 81.9h.7zM185.7 81.9h.7z"/>
<path d="M185.8 81.9h.6zM185.8 81.9h.5z"/>
<path d="M185.7 81.4h.7zM185.7 81.4h.7z"/>
<path d="M185.7 81.4l.8 .1zM185.7 81.4l.8 .1z"/>
<path d="M185.7 81.8l.7 .1zM185.7 81.8l.7 .1z"/>
<path d="M185.7 81.5h.8zM185.7 81.5h.8z"/>
<path d="M185.7 81.5l.8 .1zM185.7 81.6h.8zM185.7 81.6h.8zM185.7 81.6h.8z"/>
<path d="M185.7 81.6h.8zM185.7 81.6h.8z"/>
<path d="M185.7 81.6h.8zM185.7 81.6h.8z"/>
<path d="M185.7 81.6l.8 .1zM185.7 81.6l.8 .1z"/>
<path d="M185.7 81.7h.8zM185.7 81.7h.8z"/>
<path d="M185.7 81.7l.8 .1zM185.7 81.7l.8 .1z"/>
<path d="M185.7 81.8h.8zM185.7 81.8h.7z"/>
<path d="M43.5 100.1h.1zM43.5 100.1h.1z"/>
<path d="M43.4 100.1h.2zM43.4 100.1h.2z"/>
<path d="M43.4 100.1h.3zM43.3 100.1h.4z"/>
<path d="M43.4 100.9h.2zM43.4 100.9h.2z"/>
<path d="M43.3 100.1l.4 .1zM43.3 100.1l.4 .1z"/>
<path d="M43.3 100.9h.4zM43.3 100.9h.3z"/>
<path d="M43.3 100.9h.4zM43.3 100.9h.5z"/>
<path d="M43.3 100.9h.4zM43.3 100.9h.4z"/>
<path d="M43.3 100.2h.5zM43.3 100.2h.5z"/>
<path d="M43.3 100.2h.5zM43.3 100.2h.5z"/>
<path d="M43.3 100.2h.5zM43.2 100.2h.6z"/>
<path d="M43.3 100.8l.5 .1zM43.3 100.8l.5 .1z"/>
<path d="M43.2 100.2l.6 .1zM43.2 100.2l.6 .1z"/>
<path d="M43.2 100.8h.6zM43.2 100.8h.6z"/>
<path d="M43.2 100.3h.6zM43.2 100.3h.6z"/>
<path d="M43.2 100.3l.7 .1zM43.2 100.3l.7 .1zM43.1 100.4h.8z"/>
<path d="M43.2 100.7l.6 .1zM43.2 100.7l.6 .1z"/>
<path d="M43.2 100.8h.6zM43.2 100.8h.6z"/>
<path d="M43.1 100.4h.8zM43.1 100.4h.8z"/>
<path d="M43.1 100.4h.8zM43.1 100.4h.8z"/>
<path d="M43.1 100.7h.8zM43.1 100.7h.8zM43.1 100.7h.8z"/>
<path d="M43.2 100.7h.7zM43.2 100.7h.6z"/>
<path d="M43.1 100.4l.8 .1zM43.1 100.4l.8 .1z"/>
<path d="M43.1 100.5h.8zM43.1 100.5h.8z"/>
<path d="M43.1 100.5l.8 .1zM43.1 100.5l.8 .1z"/>
<path d="M43.1 100.6h.8zM43.1 100.6h.8z"/>
<path d="M43.1 100.6h.8zM43.1 100.6l.8 .1z"/>
<path d="M49.5 117.2h.1zM49.5 117.2h.1z"/>
<path d="M49.5 116.4h.2zM49.5 116.4h.2z"/>
<path d="M49.5 116.4h.2zM49.4 116.4h.3z"/>
<path d="M49.4 116.4h.4zM49.4 116.4h.4zM49.4 116.4h.4z"/>
<path d="M49.4 117.2h.3zM49.4 117.2h.3z"/>
<path d="M49.4 116.4l.4 .1zM49.4 116.4l.4 .1z"/>
<path d="M49.4 117.2h.4zM49.4 117.2h.3z"/>
<path d="M49.3 116.5h.6zM49.3 116.5h.6z"/>
<path d="M49.3 117.1h.5zM49.3 117.1l.5 .1zM49.4 117.2h.4z"/>
<path d="M49.3 116.5h.6zM49.3 116.5h.6z"/>
<path d="M49.3 117.1h.6zM49.3 117.1h.5z"/>
<path d="M49.3 116.5l.6 .1zM49.3 116.5l.6 .1z"/>
<path d="M49.3 116.6h.6zM49.2 116.6h.7z"/>
<path d="M49.3 117l.6 .1zM49.3 117l.6 .1z"/>
<path d="M49.3 117.1h.6zM49.3 117.1h.6z"/>
<path d="M49.2 116.6h.7zM49.2 116.6h.7z"/>
<path d="M49.2 116.6l.8 .1zM49.2 116.6l.8 .1z"/>
<path d="M49.2 117h.7zM49.2 117h.7z"/>
<path d="M49.2 117h.7zM49.2 117h.7z"/>
<path d="M49.2 116.7h.8zM49.2 116.7h.8z"/>
<path d="M49.2 116.7h.8zM49.2 116.7h.8z"/>
<path d="M49.2 116.7l.8 .1zM49.2 116.7l.8 .1z"/>
<path d="M49.2 116.8h.8zM49.2 116.8h.8zM49.2 116.8h.8zM49.2 116.8h.8z"/>
<path d="M49.2 116.8l.8 .1zM49.2 116.8l.8 .1z"/>
<path d="M49.2 116.9h.8zM49.2 116.9h.8z"/>
<path d="M49.2 116.9l.8 .1zM49.2 116.9l.8 .1z"/>
<path d="M49.2 117h.8zM49.2 117h.7z"/>
</g>
<g font-size="6.2">
<text x="207.4" y="57.2" transform="rotate(-90 207.4 57.2)">10</text>
<text x="227.9" y="116.4">螺钉连接块</text>
<text x="227.9" y="126.3">上部平板</text>
<text x="227.9" y="160.5">螺栓连接用板</text>
<text x="227.9" y="165.5">底座零件</text>
</g>
<text font-size="5.7" x="207.1" y="75.5" transform="rotate(-90 207.1 75.5)">11</text>
<g font-size="5.3">
<text x="252.9" y="121">Q235A</text>
<text x="252.9" y="125.9">20</text>
<text x="227.9" y="130.9">垫圈 20</text>
<text x="252.9" y="130.9">Q235A</text>
<text x="252.9" y="135.8">Q235A</text>
<text x="252.9" y="140.8">Q235A</text>
<text x="252.9" y="165.1">HT200</text>
</g>
<g font-size="4.9">
<text x="252.9" y="116.1">20</text>
<text x="199.7" y="121">10</text>
<text x="252.9" y="145.3">Q235A</text>
<text x="252.9" y="155.2">Q235A</text>
<text x="252.9" y="150.3">Q235A</text>
<text x="252.9" y="160.2">20</text>
</g>
<text font-size="4.7" x="273" y="17.6">82</text>
<text font-size="4.4" x="203.2" y="116.4" transform="rotate(-90 203.2 116.4)">11</text>
<g font-size="4.1">
<text x="20.5" y="17.6">第7章 常用机件及其结构要素的表示法</text>
<text x="166.3" y="17.6">班级</text>
<text x="203.1" y="17.6">学号</text>
<text x="237.8" y="17.6">姓名</text>
<text x="236.9" y="34">本图内容说明</text>
<text x="261.2" y="185">螺纹连接</text>
</g>
<text font-size="3.7" x="20.5" y="23.9">* 7.10 螺纹连接装配图，由第75页参考。</text>
<g font-size="3.5">
<text x="218.7" y="40.7">1. 视图，重点是三处螺纹连接画法。</text>
<text x="218.9" y="47">2. 零件编号和明细表，其中零件编号</text>
<text x="223.8" y="53.3">应顺时针排列整齐，明细表应与标</text>
<text x="223.8" y="59.7">题栏相连且同宽度。</text>
<text x="218.8" y="66">3. 填写标题栏。</text>
<text x="238.3" y="179.1">（型号规格）</text>
<text x="267.5" y="191.7">701</text>
</g>
<g font-size="2.9">
<text x="263.6" y="176.8">江苏大学</text>
<text x="252.7" y="192.1">1:1</text>
</g>
<g font-size="2.3">
<text x="263.8" y="167.6">单件</text>
<text x="269.1" y="167.6">总计</text>
<text x="199.1" y="169.4">序号</text>
<text x="211.1" y="169.4">代</text>
<text x="215.7" y="169.4">号</text>
<text x="233.5" y="169.4">名</text>
<text x="238.1" y="169.4">称</text>
<text x="247.2" y="169.4">数量</text>
<text x="254.7" y="169.4">材</text>
<text x="259.4" y="169.4">料</text>
<text x="265.8" y="170.8">重 量</text>
<text x="274.8" y="169.4">备注</text>
<text x="265.5" y="195.8">（投影代号）</text>
</g>
<g font-size="1.8">
<text x="199.4" y="183.5">标记</text>
<text x="203.9" y="183.5">处数</text>
<text x="209.4" y="183.5">分</text>
<text x="212" y="183.5">区</text>
<text x="215.3" y="183.5">更改文件号</text>
<text x="223.3" y="183.5">签名</text>
<text x="228" y="183.5">年、月、日</text>
<text x="199.9" y="186.7">设计</text>
<text x="199.9" y="189.9">制图</text>
<text x="217.5" y="186.7">标准化</text>
<text x="237.9" y="187.3">阶段标记</text>
<text x="248.1" y="187.3">重量</text>
<text x="253.5" y="187.3">比例</text>
<text x="199.9" y="193">审核</text>
<text x="199.9" y="196.2">工艺</text>
<text x="218.1" y="196.2">批准</text>
<text x="240.4" y="195.8">共</text>
<text x="243.7" y="195.8">张</text>
<text x="246.4" y="195.8">第</text>
<text x="249.6" y="195.8">张</text>
</g>
</svg>
